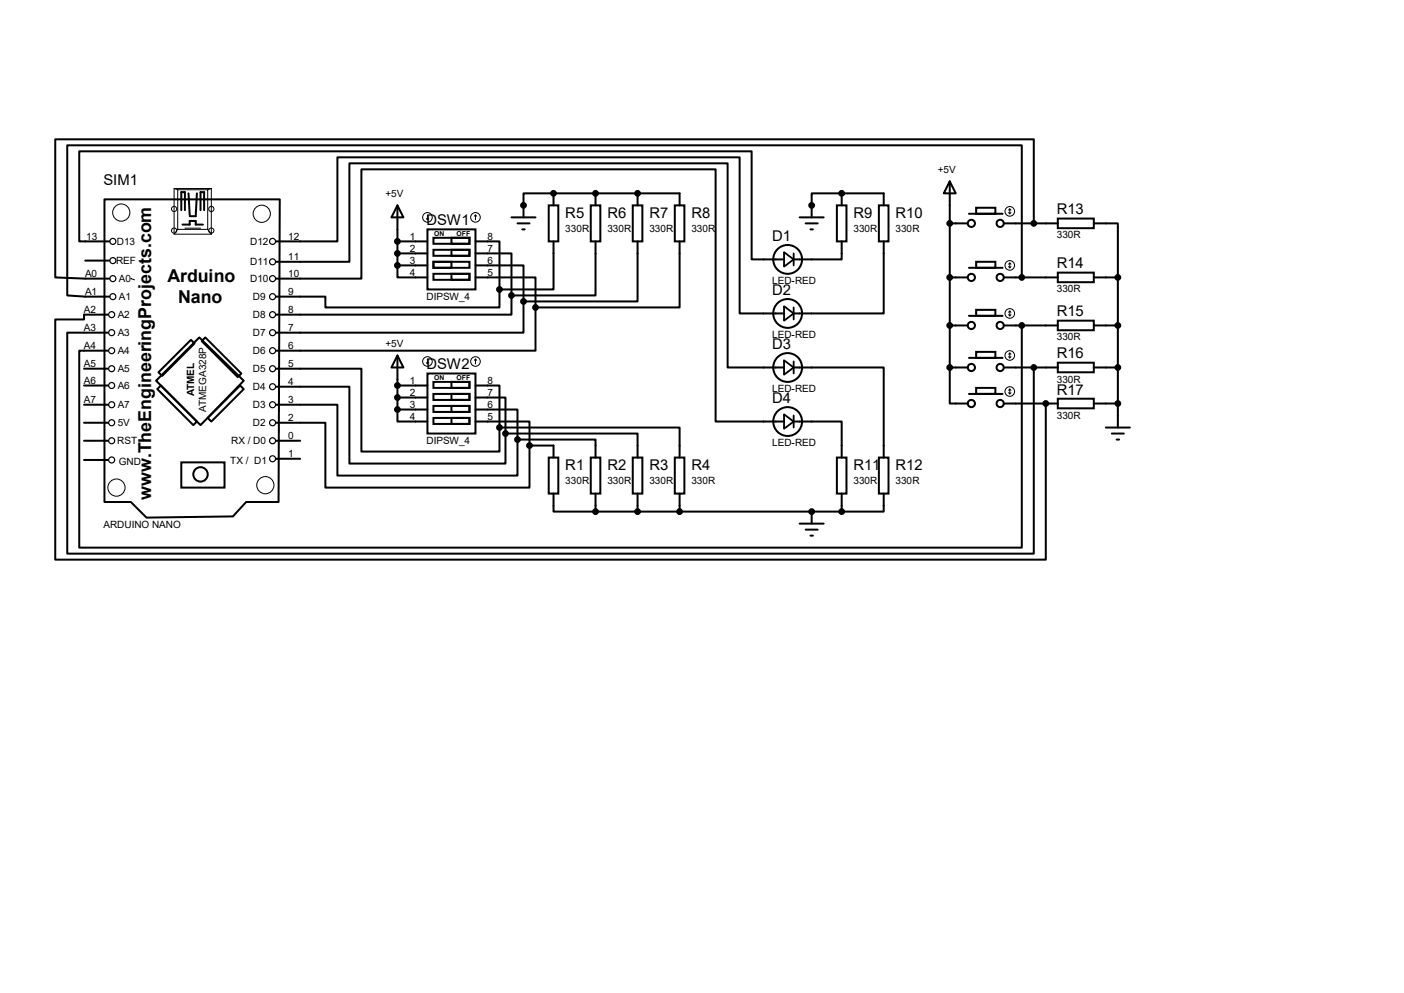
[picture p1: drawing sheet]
<svg xmlns="http://www.w3.org/2000/svg" width="297mm" height="210mm" viewBox="0 0 297 210" stroke-linecap="round" stroke-linejoin="round" font-family="sans-serif">
<g fill="none" stroke="#000" stroke-width=".42">
<path d="M200.9 38.4l1.3 2.5h-2.6zM200.9 38.4v39.3M18 55.1h5.1M22.1 42.2h37.1l-.3 64h-6.8l-2.8 3-18.3 .3-3.3-3.3h-5.6zM23.1 51.1h-6.3v-19.1h142.2v22.9h6.9M38.4 44.4v-3.8h.7v3.8M38.6 47.5h1.5v-.8h1.3v.8h1.5M39.9 40.9l.2 4.6M41.7 40.9l-.3 4.8h-1.3M42.4 44.4v-3.8h.8v3.8M58.4 51.1h13v-17.8h85.1v33h9.4M58.4 55.4h15.5v-20.9h80v43.2h12"/>
<path d="M58.4 58.9h18.1v-23.1h74.9v53.4h14.5M84.1 43.4l1.2 2.6h-2.5zM84.1 56.1v2.6h6.3M84.1 53.6h6.3M84.1 56.1h6.3M84.1 43.4v12.7M84.1 51.1h6.3M90.4 48.5h10.2v12.7h-10.2zM91.7 50.3h7.6v1.3h-7.6zM91.7 52.8h7.6v1.3h-7.6zM91.7 55.4h7.6v1.2h-7.6zM91.7 55.4h3.8v1.2h-3.8z"/>
<path d="M91.7 57.9h7.6v1.3h-7.6zM95.5 50.3h3.8v1.3h-3.8zM95.5 52.8h3.8v1.3h-3.8zM95.5 57.9h3.8v1.3h-3.8zM100.6 53.6h7.6v8.9M100.6 56.1h10.1v7.7M100.6 58.7h12.7v6.3M100.6 51.1h5.1v10.1M108.2 46h5.1M109.5 47.2h2.5M110.5 48.5h.5M116.1 43.4h2v7.7h-2z"/>
<path d="M117.1 51.1v10.1h-11.4M117.1 40.9h-6.4v5.1M117.1 40.9h26.7v2.5M117.1 40.9v2.5M125 43.4h2v7.7h-2zM126 51.1v11.4h-17.8M126 40.9v2.5M133.9 43.4h2v7.7h-2zM134.9 51.1v12.7h-24.2M134.9 40.9v2.5M142.7 43.4h2.1v7.7h-2.1zM143.8 51.1v13.9h-30.5"/>
<path d="M169.2 46h5M170.4 47.2h2.6M171.4 48.5h.6M177 43.4h2.1v7.7h-2.1zM178.1 51.1v3.8h-10.2M178.1 40.9h-6.4v5.1M178.1 40.9v2.5M178.1 40.9h8.8v2.5M185.9 43.4h2.1v7.7h-2.1zM186.9 51.1v15.2h-19M200.9 58.7h3.8M200.9 47.2h3.8"/>
<path d="M205 45.2h7.1M205 56.6h7.1M206.5 43.9h4.1v1.3h-4.1zM206.5 55.4h4.1v1.2h-4.1zM212.3 58.7h11.5M212.3 47.2h11.5M216.2 58.7v-28h-202v31.8l3.8 .2h5.1M218.7 47.2v-17.7h-207v29.2l6.3 .2h5.1M223.8 46.2h7.6v2.1h-7.6zM223.8 57.7h7.6v2h-7.6zM231.4 47.2h5.1v11.5M231.4 58.7h5.1"/>
<path d="M236.5 58.7v31.7M17.8 78h5.1M22.9 66.5h-5.1v1.1h-6.1v50.8h209.5v-33.1M22.9 70.4h-8.7v46.7h204.5v-39.4M40.4 71.9l.7 .7-6.8 6.9-.8-.8zM42.7 72.1l.7-.7 7.7 7.6-.8 .8zM58.4 78h18.1v17.5h29.2v-5.1M84.1 75.2l1.2 2.5h-2.5zM84.1 75.2v11.4M90.4 79h10.2v12.7h-10.2zM105.7 61.2v3.8h-36.9v-2.3h-10.4M108.2 62.5v4h-49.8"/>
<path d="M110.7 63.8v6.6h-52.3M113.3 65v9.2h-54.9M167.9 77.7h19v19.1M200.9 77.7v7.6h3.8M200.9 77.7h3.8M200.9 68.8h3.8M205 66.8h7.1M205 75.7h7.1M206.5 65.5h4.1v1.3h-4.1zM206.5 74.4h4.1v1.3h-4.1zM212.3 77.7h11.5M212.3 68.8h11.5"/>
<path d="M216.2 68.8v47h-199.4v-41.6h6.1M223.8 67.8h7.6v2h-7.6zM223.8 76.7h7.6v2h-7.6zM231.4 77.7h5.1M231.4 68.8h5.1M17.8 81.5h5.1M17.8 93.2h5.1M17.8 89.4h5.1M17.8 85.6h5.1M17.8 97.3h5.1M33 80.5l9.2-9.1 9.4 9.1-9.2 9.4zM34 81.5l7.7 7.7-.8 .7-7.6-7.6z"/>
<path d="M38.4 97.8h9.1v5.3h-9.1zM43.9 88.4l6.9-6.9 .8 .8-6.9 6.9zM58.4 81.8h15.5v16.2h33v-6.3M58.4 85.6h13v15h38.1v-7.6M58.4 89.4h10.4v13.7h43.2v-8.9M58.4 93.2h5.1M58.4 97h5.1M84.1 86.6v2.6h6.3M84.1 84.1h6.3M84.1 86.6h6.3M84.1 81.5h6.3M91.7 80.8h7.6v1.2h-7.6z"/>
<path d="M91.7 83.3h7.6v1.3h-7.6zM91.7 85.9h7.6v1.2h-7.6zM91.7 88.4h7.6v1.3h-7.6zM95.5 80.8h3.8v1.2h-3.8zM95.5 83.3h3.8v1.3h-3.8zM95.5 85.9h3.8v1.2h-3.8zM95.5 88.4h3.8v1.3h-3.8zM100.6 81.5h5.1v8.9M100.6 84.1h6.3v7.6M100.6 86.6h8.9v6.4M100.6 89.2h11.4v5M105.7 90.4h38.1v6.4"/>
<path d="M106.9 91.7h28v5.1M109.5 93h16.5v3.8M112 94.2h5.1v2.6M116.1 96.8h2v7.6h-2zM125 96.8h2v7.6h-2zM133.9 96.8h2v7.6h-2zM142.7 96.8h2.1v7.6h-2.1zM167.9 89.2h10.2v7.6M177 96.8h2.1v7.6h-2.1zM185.9 96.8h2.1v7.6h-2.1zM205 83.3h7.1M206.5 82h4.1v1.3h-4.1z"/>
<path d="M212.3 85.3h11.5M223.8 84.3h7.6v2.1h-7.6zM231.4 85.3h5.1M233.9 90.4h5.1M235.2 91.7h2.5M236.2 93h.5M117.1 104.4v3.8h8.9M126 104.4v3.8M126 108.2h52.1M134.9 104.4v3.8M143.8 104.4v3.8M169.2 110.7h5"/>
<path d="M170.4 112h2.6M171.4 113.3h.6M171.7 108.2v2.5M178.1 104.4v3.8M186.9 104.4v3.8h-8.8"/>
<circle cx="166.6" cy="54.9" r="3"/>
<circle cx="205.5" cy="47.2" r=".76"/>
<circle cx="205.5" cy="58.7" r=".76"/>
<circle cx="211.6" cy="47.2" r=".76"/>
<circle cx="211.6" cy="58.7" r=".76"/>
<circle cx="166.6" cy="66.3" r="3"/>
<circle cx="166.6" cy="77.7" r="3"/>
<circle cx="205.5" cy="68.8" r=".76"/>
<circle cx="205.5" cy="77.7" r=".76"/>
<circle cx="211.6" cy="68.8" r=".76"/>
<circle cx="211.6" cy="77.7" r=".76"/>
<circle cx="166.6" cy="89.2" r="3"/>
<circle cx="205.5" cy="85.3" r=".76"/>
<circle cx="211.6" cy="85.3" r=".76"/>
<circle cx="42.4" cy="100.3" r="1.52"/>
</g>
<g fill="#000">
<circle cx="110.7" cy="43.4" r=".21"/>
<circle cx="117.1" cy="40.9" r=".21"/>
<circle cx="126" cy="40.9" r=".21"/>
<circle cx="134.9" cy="40.9" r=".21"/>
<circle cx="171.7" cy="43.4" r=".21"/>
<circle cx="178.1" cy="40.9" r=".21"/>
<circle cx="221.2" cy="85.3" r=".21"/>
<circle cx="171.7" cy="108.2" r=".21"/>
</g>
<g fill="none" stroke="#000" stroke-width=".21">
<path d="M36.8 39.9h7.9v9.6h-7.9zM36.9 39.9l.7 .2M44.7 39.9l-.8 .2M27.7 58.9l.7 .3M37.6 40.1h6.3v8.4h-6.3zM37.6 48.5l-.8 1M39.1 48.3h3.3M43.9 48.5l.8 1M90.2 46.2l.2 .3M90.4 45.5v1M90.7 46.2l-.3 .3M100.6 45.5l.2 .2"/>
<path d="M100.6 45.5l-.3 .2M100.6 45.5v1M213.4 45l.2 .2M213.4 56.4l.2 .2M213.6 44.2v1M213.6 55.6v1M213.6 44.2l-.2 .2M213.6 44.2l.3 .2M213.6 55.6l-.2 .3M213.6 55.6l.3 .3M213.9 45l-.3 .2M213.9 56.4l-.3 .2"/>
<path d="M90.2 76.7l.2 .3M90.4 75.9v1.1M90.7 76.7l-.3 .3M100.6 75.9v1.1M100.6 75.9l.2 .3M100.6 75.9l-.3 .3M213.4 66.5l.2 .3M213.4 75.4l.2 .3M213.6 65.8v1M213.6 74.7v1M213.6 65.8l-.2 .2M213.6 65.8l.3 .2"/>
<path d="M213.6 74.7l-.2 .2M213.6 74.7l.3 .2M213.9 66.5l-.3 .3M213.9 75.4l-.3 .3M213.4 83.1l.2 .2M213.6 82.3v1M213.6 82.3l-.2 .2M213.6 82.3l.3 .2M213.9 83.1l-.3 .2"/>
<circle cx="25.7" cy="45" r="1.82"/>
<circle cx="36.8" cy="44.2" r=".55"/>
<circle cx="36.8" cy="48.8" r=".55"/>
<circle cx="44.7" cy="48.8" r=".55"/>
<circle cx="44.7" cy="44.2" r=".55"/>
<circle cx="55.4" cy="45.2" r="1.82"/>
<circle cx="90.4" cy="46" r="1.02"/>
<circle cx="100.6" cy="46" r="1.02"/>
<circle cx="213.6" cy="44.7" r="1.02"/>
<circle cx="213.6" cy="56.1" r="1.02"/>
<circle cx="90.4" cy="76.5" r="1.02"/>
<circle cx="100.6" cy="76.5" r="1.02"/>
<circle cx="213.6" cy="75.2" r="1.02"/>
<circle cx="213.6" cy="66.3" r="1.02"/>
<circle cx="213.6" cy="82.8" r="1.02"/>
<circle cx="24.6" cy="103.1" r="1.82"/>
<circle cx="56.1" cy="102.6" r="1.82"/>
</g>
<g fill="none" stroke="#000" stroke-width=".25">
<circle cx="23.9" cy="51.1" r=".64"/>
<circle cx="23.9" cy="55.1" r=".64"/>
<circle cx="23.9" cy="58.9" r=".64"/>
<circle cx="57.7" cy="55.4" r=".64"/>
<circle cx="57.7" cy="51.1" r=".64"/>
<circle cx="57.7" cy="58.9" r=".64"/>
<circle cx="23.6" cy="70.4" r=".64"/>
<circle cx="23.6" cy="66.5" r=".64"/>
<circle cx="23.6" cy="78" r=".64"/>
<circle cx="23.6" cy="74.2" r=".64"/>
<circle cx="23.9" cy="62.7" r=".64"/>
<circle cx="57.7" cy="78" r=".64"/>
<circle cx="57.7" cy="70.4" r=".64"/>
<circle cx="57.7" cy="62.7" r=".64"/>
<circle cx="57.7" cy="66.5" r=".64"/>
<circle cx="57.7" cy="74.2" r=".64"/>
<circle cx="23.6" cy="93.2" r=".64"/>
<circle cx="23.6" cy="89.4" r=".64"/>
<circle cx="23.6" cy="97.3" r=".64"/>
<circle cx="23.6" cy="85.6" r=".64"/>
<circle cx="23.6" cy="81.5" r=".64"/>
<circle cx="57.7" cy="89.4" r=".64"/>
<circle cx="57.7" cy="97" r=".64"/>
<circle cx="57.7" cy="81.8" r=".64"/>
<circle cx="57.7" cy="85.6" r=".64"/>
<circle cx="57.7" cy="93.2" r=".64"/>
</g>
<g fill="#000" stroke="#000" stroke-width=".42">
<circle cx="84.1" cy="53.6" r=".51"/>
<circle cx="84.1" cy="56.1" r=".51"/>
<circle cx="84.1" cy="51.1" r=".51"/>
<circle cx="110.7" cy="43.4" r=".51"/>
<circle cx="117.1" cy="40.9" r=".51"/>
<circle cx="126" cy="40.9" r=".51"/>
<circle cx="134.9" cy="40.9" r=".51"/>
<circle cx="171.7" cy="43.4" r=".51"/>
<circle cx="178.1" cy="40.9" r=".51"/>
<circle cx="200.9" cy="47.2" r=".51"/>
<circle cx="200.9" cy="58.7" r=".51"/>
<circle cx="216.2" cy="58.7" r=".51"/>
<circle cx="218.7" cy="47.2" r=".51"/>
<circle cx="236.5" cy="58.7" r=".51"/>
<circle cx="105.7" cy="61.2" r=".51"/>
<circle cx="108.2" cy="62.5" r=".51"/>
<circle cx="110.7" cy="63.8" r=".51"/>
<circle cx="113.3" cy="65" r=".51"/>
<circle cx="200.9" cy="77.7" r=".51"/>
<circle cx="200.9" cy="68.8" r=".51"/>
<circle cx="216.2" cy="68.8" r=".51"/>
<circle cx="218.7" cy="77.7" r=".51"/>
<circle cx="236.5" cy="77.7" r=".51"/>
<circle cx="236.5" cy="68.8" r=".51"/>
<circle cx="84.1" cy="81.5" r=".51"/>
<circle cx="84.1" cy="86.6" r=".51"/>
<circle cx="84.1" cy="84.1" r=".51"/>
<circle cx="105.7" cy="90.4" r=".51"/>
<circle cx="106.9" cy="91.7" r=".51"/>
<circle cx="109.5" cy="93" r=".51"/>
<circle cx="112" cy="94.2" r=".51"/>
<circle cx="221.2" cy="85.3" r=".51"/>
<circle cx="236.5" cy="85.3" r=".51"/>
<circle cx="126" cy="108.2" r=".51"/>
<circle cx="134.9" cy="108.2" r=".51"/>
<circle cx="143.8" cy="108.2" r=".51"/>
<circle cx="171.7" cy="108.2" r=".51"/>
<circle cx="178.1" cy="108.2" r=".51"/>
</g>
<path d="M165.9 53.3l2 1.6-2 1.5zM167.9 53.6v2.5M165.9 64.8l2 1.5-2 1.5zM165.9 76.2l2 1.5-2 1.5zM167.9 65v2.6M167.9 76.5v2.5M165.9 87.6l2 1.6-2 1.5zM167.9 87.9v2.5" fill="none" stroke="#000" stroke-width=".38"/>
<g font-size="3.8">
<text x="35.4" y="59.6">Arduino</text>
<text x="37.7" y="64.1">Nano</text>
<text x="32" y="105.7" transform="rotate(-90 32 105.7)">www.TheEngineeringProjects.com</text>
</g>
<g font-size="3.1">
<text x="21.9" y="39.1">SIM1</text>
<text x="90.2" y="47.6">DSW1</text>
<text x="119.6" y="46.1">R5</text>
<text x="128.5" y="46.1">R6</text>
<text x="137.4" y="46.1">R7</text>
<text x="146.3" y="46.1">R8</text>
<text x="180.6" y="46.1">R9</text>
<text x="189.4" y="46.1">R10</text>
<text x="223.6" y="45.3">R13</text>
<text x="163.4" y="50.9">D1</text>
<text x="223.6" y="56.8">R14</text>
<text x="163.4" y="62.4">D2</text>
<text x="223.6" y="66.9">R15</text>
<text x="163.4" y="73.8">D3</text>
<text x="223.6" y="75.8">R16</text>
<text x="90.2" y="78.1">DSW2</text>
<text x="223.6" y="83.4">R17</text>
<text x="163.4" y="85.2">D4</text>
<text x="119.6" y="99.4">R1</text>
<text x="128.5" y="99.4">R2</text>
<text x="137.4" y="99.4">R3</text>
<text x="146.3" y="99.4">R4</text>
<text x="180.6" y="99.4">R11</text>
<text x="189.4" y="99.4">R12</text>
</g>
<g font-size="2.1">
<text x="81.5" y="41.7">+5V</text>
<text x="198.4" y="36.6">+5V</text>
<text x="18.2" y="50.7">13</text>
<text x="24.7" y="51.8">D13</text>
<text x="52.9" y="51.8">D12</text>
<text x="61" y="50.7">12</text>
<text x="86.7" y="50.7">1</text>
<text x="86.7" y="53.2">2</text>
<text x="103.1" y="50.7">8</text>
<text x="103.1" y="53.2">7</text>
<text x="119.6" y="49">330R</text>
<text x="128.5" y="49">330R</text>
<text x="137.4" y="49">330R</text>
<text x="146.3" y="49">330R</text>
<text x="180.6" y="49">330R</text>
<text x="189.4" y="49">330R</text>
<text x="223.6" y="50.4">330R</text>
<text x="18" y="58.5">A0</text>
<text x="24.6" y="55.9">REF</text>
<text x="25.1" y="59.7">A0</text>
<text x="52.9" y="56.1">D11</text>
<text x="52.9" y="59.7">D10</text>
<text x="61" y="58.5">10</text>
<text x="61" y="55">11</text>
<text x="86.7" y="55.8">3</text>
<text x="86.7" y="58.3">4</text>
<text x="103.1" y="55.8">6</text>
<text x="103.1" y="58.3">5</text>
<text x="18" y="62.4">A1</text>
<text x="25.1" y="63.5">A1</text>
<text x="53.5" y="63.5">D9</text>
<text x="61" y="62.4">9</text>
<text x="90.2" y="63.4">DIPSW_4</text>
<text x="163.4" y="60.1">LED-RED</text>
<text x="223.6" y="61.8">330R</text>
<text x="17.7" y="70">A3</text>
<text x="17.7" y="66.2">A2</text>
<text x="24.9" y="71.1">A3</text>
<text x="24.9" y="67.3">A2</text>
<text x="53.5" y="67.3">D8</text>
<text x="53.5" y="71.1">D7</text>
<text x="61" y="70">7</text>
<text x="61" y="66.2">8</text>
<text x="163.4" y="71.5">LED-RED</text>
<text x="17.7" y="77.6">A5</text>
<text x="17.7" y="73.8">A4</text>
<text x="24.9" y="74.9">A4</text>
<text x="53.5" y="74.9">D6</text>
<text x="61" y="77.6">5</text>
<text x="61" y="73.8">6</text>
<text x="81.5" y="73.4">+5V</text>
<text x="223.6" y="72">330R</text>
<text x="17.7" y="81.2">A6</text>
<text x="24.9" y="82.3">A6</text>
<text x="24.9" y="78.7">A5</text>
<text x="41.1" y="83.8" transform="rotate(-90 41.1 83.8)">ATMEL</text>
<text x="53.5" y="78.7">D5</text>
<text x="53.5" y="82.5">D4</text>
<text x="61" y="81.4">4</text>
<text x="86.7" y="81.2">1</text>
<text x="86.7" y="83.7">2</text>
<text x="103.1" y="81.2">8</text>
<text x="103.1" y="83.7">7</text>
<text x="163.4" y="82.9">LED-RED</text>
<text x="223.6" y="80.9">330R</text>
<text x="17.7" y="85.2">A7</text>
<text x="24.9" y="86.4">A7</text>
<text x="43.6" y="87.1" transform="rotate(-90 43.6 87.1)">ATMEGA328P</text>
<text x="53.5" y="86.4">D3</text>
<text x="61" y="89">2</text>
<text x="61" y="85.2">3</text>
<text x="86.7" y="86.2">3</text>
<text x="86.7" y="88.8">4</text>
<text x="103.1" y="86.2">6</text>
<text x="103.1" y="88.8">5</text>
<text x="223.6" y="88.5">330R</text>
<text x="24.8" y="94">RST</text>
<text x="24.9" y="90.2">5V</text>
<text x="48.9" y="94">RX / D0</text>
<text x="53.5" y="90.2">D2</text>
<text x="61" y="92.8">0</text>
<text x="90.2" y="93.9">DIPSW_4</text>
<text x="163.4" y="94.4">LED-RED</text>
<text x="25.1" y="98.3">GND</text>
<text x="48.7" y="98">TX / D1</text>
<text x="61" y="96.6">1</text>
<text x="119.6" y="102.3">330R</text>
<text x="128.5" y="102.3">330R</text>
<text x="137.4" y="102.3">330R</text>
<text x="146.3" y="102.3">330R</text>
<text x="180.6" y="102.3">330R</text>
<text x="189.4" y="102.3">330R</text>
<text x="21.9" y="111.6">ARDUINO NANO</text>
</g>
<g font-size="1.4">
<text x="91.9" y="49.9">ON</text>
<text x="96.6" y="49.9">OFF</text>
<text x="91.9" y="80.3">ON</text>
<text x="96.6" y="80.3">OFF</text>
</g>
</svg>
